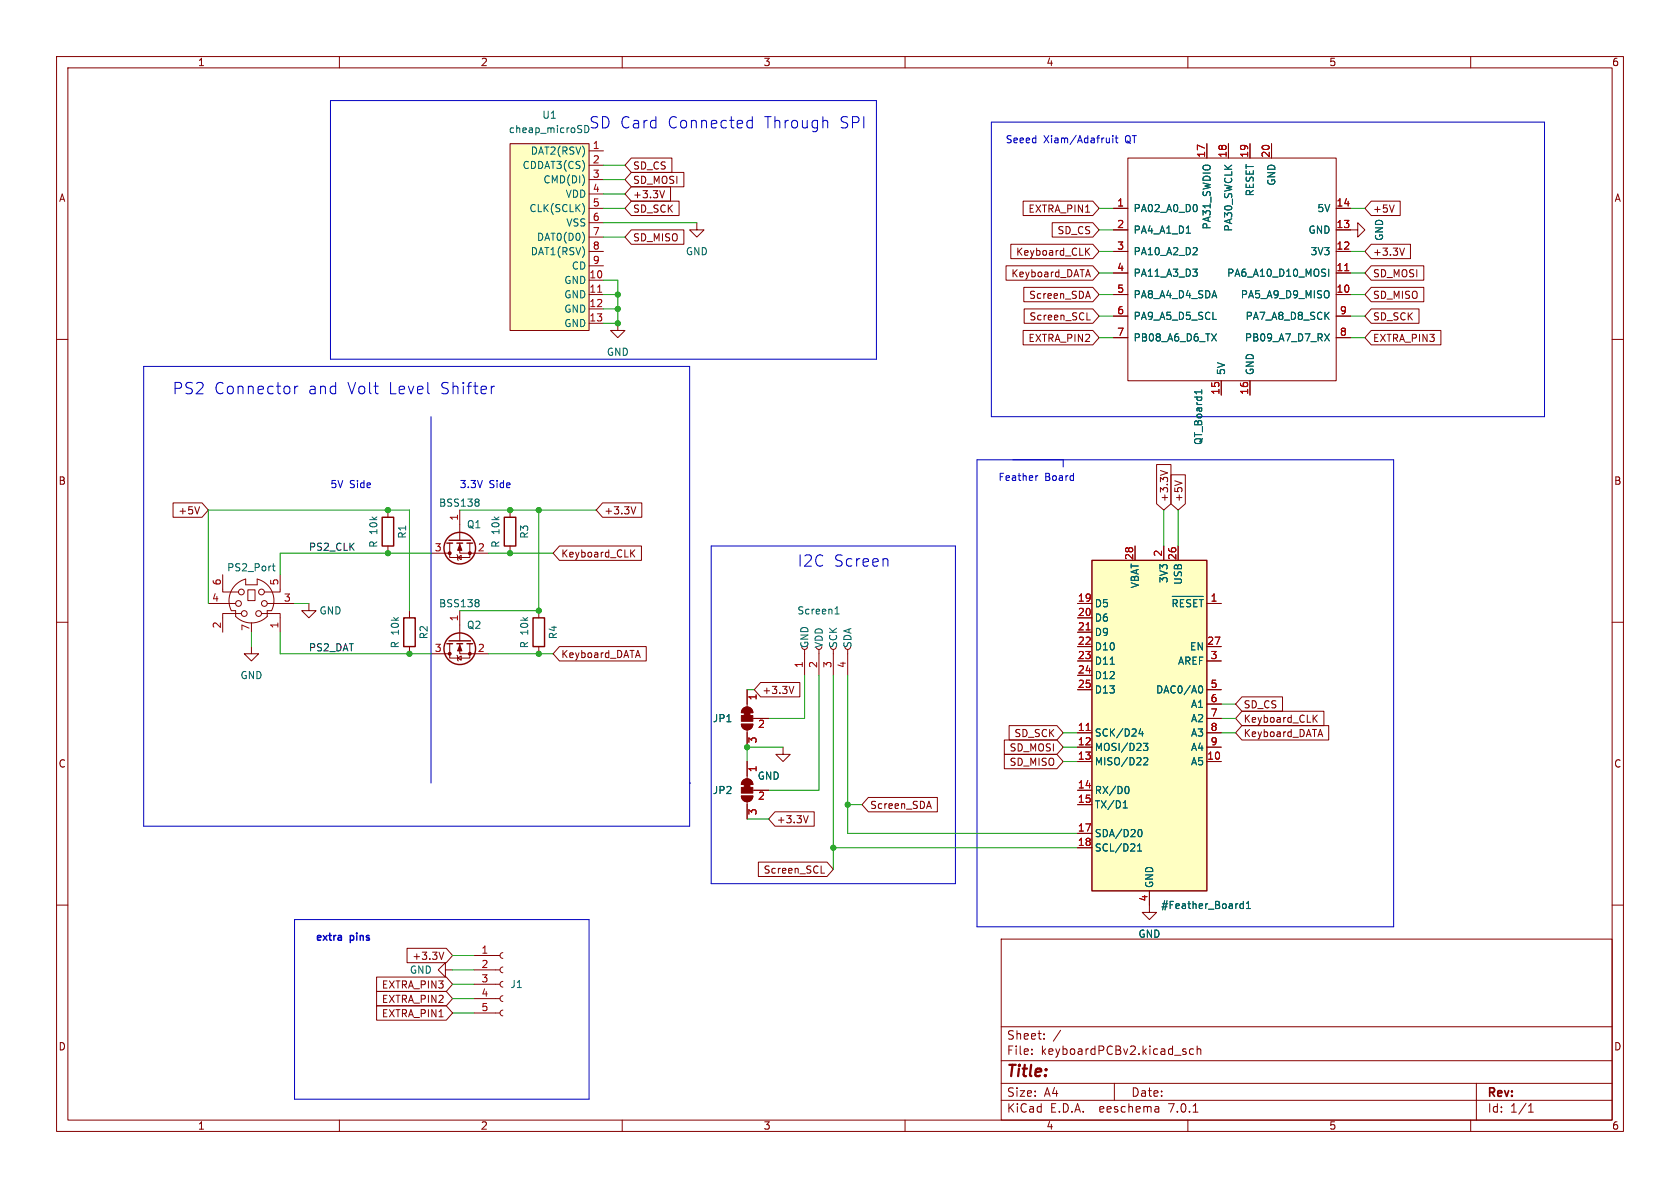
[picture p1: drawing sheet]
<svg xmlns="http://www.w3.org/2000/svg" width="297mm" height="210mm" viewBox="0 0 297 210" stroke-linecap="round" stroke-linejoin="round" font-family="sans-serif">
<g fill="none" stroke="#840000" stroke-width=".18">
<path d="M10 10h277v190h-277zM12 12h273v186h-273zM60 10v2M110 10v2M160 10v2M210 10v2M260 10v2M90.2 25.4h13.9v33h-13.9zM104.1 36.8h2.6M104.1 26.7h2.6M104.1 29.2h2.6M104.1 31.8h2.6"/>
<path d="M104.1 34.3h2.6M104.1 39.4h2.6M111.6 30.5h9.3v2.5h-9.3l-1.1-1.2zM111.6 33h6.9v2.6h-6.9l-1.1-1.3zM111.6 35.6h8.5v2.5h-8.5l-1.1-1.3zM111.6 27.9h7.2v2.6h-7.2l-1.1-1.3zM117.5 33.7l-.4 1.3M123.2 39.4v1.2h1.3l-1.3 1.3-1.3-1.3h1.3M180.9 35.6h12.3l1.1 1.2-1.1 1.3h-12.3zM186 39.4h7.2l1.1 1.2-1.1 1.3h-7.2zM196.8 36.8h2.6M199.4 27.9h36.8v39.4h-36.8z"/>
<path d="M213.4 25.4v2.5M217.2 25.4v2.5M221 25.4v2.5M224.8 25.4v2.5M236.2 36.8h2.6M242.4 35.6h5.1v2.5h-5.1l-1.1-1.3zM10 60h2M104.1 52.1h2.6M104.1 44.5h2.6M104.1 49.5h2.6M104.1 54.6h2.6M104.1 57.2h2.6"/>
<path d="M104.1 41.9h2.6M104.1 47h2.6M109.2 57.2v1.2h1.3l-1.3 1.3-1.3-1.3h1.3M111.6 40.6h9.3v2.6h-9.3l-1.1-1.3zM177.9 47h15.3l1.1 1.3-1.1 1.2h-15.3zM178.7 43.2h14.5l1.1 1.3-1.1 1.2h-14.5zM180.9 58.4h12.3l1.1 1.3-1.1 1.3h-12.3zM181 50.8h12.2l1.1 1.3-1.1 1.2h-12.2zM181.1 54.6h12.1l1.1 1.3-1.1 1.3h-12.1zM192 52.4h.6M192 48.6h.6M192.1 44.4l.5 .7"/>
<path d="M192.2 56.6h.6M192.3 51.5l.5 1.2M192.3 47.7l.5 1.2M192.6 43.9l-.7 .7M196.8 52.1h2.6M196.8 48.3h2.6M196.8 44.5h2.6M196.8 40.6h2.6M196.8 55.9h2.6M196.8 59.7h2.6M236.2 40.6h3.8v-1.2l1.3 1.2-1.3 1.3v-1.3M236.2 52.1h2.6"/>
<path d="M236.2 48.3h2.6M236.2 44.5h2.6M236.2 55.9h2.6M236.2 59.7h2.6M242.4 43.2h7v2.5h-7l-1.1-1.2zM242.4 58.4h12.3v2.6h-12.3l-1.1-1.3zM242.4 47h9.3v2.5h-9.3l-1.1-1.2zM242.4 54.6h8.5v2.6h-8.5l-1.1-1.3zM242.4 50.8h9.3v2.5h-9.3l-1.1-1.2zM248.3 43.9l-.4 1.2M285 60h2M215.9 67.3v2.6"/>
<path d="M221 67.3v2.6M30.6 88.9h5.1l1.1 1.3-1.1 1.2h-5.1zM35.3 89.6l-.4 1.2M68.6 90.2v1.2M68.6 96.5v1.3M76.2 97.8h3.3M79.5 96v2.6h3.6v-2.6M80.8 98l.1 .2v.7l.1 .2M80.9 98.6l.6-.4v.7zM81.3 96v1.8h5.1M81.3 90.2v5.3M90.2 90.2v1.2"/>
<path d="M90.2 96.5v1.3M98.9 96.5h14.5v2.6h-14.5l-1.1-1.3zM106.5 88.9h7v2.5h-7l-1.1-1.2zM111.7 97.7l.5 .8M112.2 97.2l-.7 .7M112.4 89.6l-.4 1.2M200.7 96.5v2.6M204.5 82.1h2.5v7l-1.3 1.1-1.2-1.1zM205.1 83.2l1.3 .4M205.7 96.5v2.6M207 83.9h2.6v5.2l-1.3 1.1-1.3-1.1zM208.3 96.5v2.6"/>
<path d="M10 110h2M36.8 106.7h4.9M39.4 101.6v3h2.8M41.6 103.5l.8-.7 1-.4v1h2.1v-1a3.9 3.9 0 0 1 2.5 5.6h-.8v1a4 4 0 0 1-5.5 0v-1h-.8a4 4 0 0 1 .7-4.5zM42.7 108.5h-3.3v3.3M43.8 104.3h1.3v1.9h-1.3zM44.4 114.3v1.3h1.3l-1.3 1.2-1.2-1.2h1.2M46.2 108.5h3.3v3.3M47.2 106.7h4.9M49.5 101.6v3h-2.8M54.6 106.7v1.3h1.3l-1.3 1.2-1.3-1.2h1.3M72.4 108v1.2"/>
<path d="M72.4 114.3v1.3M76.2 115.6h3.3M79.5 113.8v2.5h3.6v-2.5M80.8 115.8l.1 .2v.7l.1 .1M80.9 116.3l.6-.3v.7zM81.3 113.8v1.8h5.1M81.3 108v5.3M95.2 108v1.2M95.2 114.3v1.3M98.9 114.3h15.3v2.5h-15.3l-1.1-1.2zM112.8 115l.4 1.2M142.2 114.8v4.6"/>
<path d="M144.8 114.8v4.6M147.3 114.8v4.6M149.9 114.8v4.6M190.5 106.7h2.5M190.5 109.2h2.5M190.5 111.8h2.5M190.5 114.3h2.5M190.5 116.8h2.5M190.5 119.4h2.5M213.4 106.7h2.5M213.4 114.3h2.5M213.4 116.8h2.5"/>
<path d="M285 110h2M131.1 128h2a1.02 1.02 0 0 1-1 1 1.02 1.02 0 0 1-1-1zM131.4 138a1.02 1.02 0 0 1 1.1-.2 1.02 1.02 0 0 1 .6 .9h-2zM131.4 125.3a1.02 1.02 0 0 1 1.1-.2 1.02 1.02 0 0 1 .6 .9h-2zM132.1 121.9v3.1M132.1 129v3.1M132.1 134.6v3.1M133.1 139.7h2.8M133.1 127h2.8M134.5 120.6h6.9v2.6h-6.9l-1.2-1.3zM138.4 132.1v1.3h1.3l-1.3 1.2-1.2-1.2h1.2M140.3 121.3l-.4 1.3"/>
<path d="M177.6 133.3h9.2l1.2 1.3-1.2 1.3h-9.2zM177.6 130.8h9.2l1.2 1.3-1.2 1.3h-9.2zM178.4 128.3h8.4l1.2 1.2-1.2 1.3h-8.4zM190.5 134.6h2.5M190.5 129.5h2.5M190.5 132.1h2.5M190.5 139.7h2.5M190.5 121.9h2.5M213.4 134.6h2.5M213.4 129.5h2.5M213.4 132.1h2.5M213.4 121.9h2.5"/>
<path d="M213.4 124.5h2.5M213.4 127h2.5M219.6 123.2h7.1v2.5h-7.1l-1.2-1.2zM219.6 125.7h14.5v2.6h-14.5l-1.2-1.3zM219.6 128.3h15.3v2.5h-15.3l-1.2-1.3zM232.3 127l.6 .7M232.9 126.4l-.8 .7M233.4 128.9l.4 1.3M10 160h2M131.1 140.7h2a1.02 1.02 0 0 1-1 1 1.02 1.02 0 0 1-1-1zM132.1 141.7v3.1M134.1 152.4h12.1l1.1 1.3-1.1 1.2h-12.1z"/>
<path d="M137 143.5h6.9v2.6h-6.9l-1.1-1.3zM142.9 144.2l-.4 1.3M145.2 154.3h.6M153.5 141h12.2v2.5h-12.2l-1.1-1.3zM164.2 141.6l.5 1.3M190.5 142.2h2.5M190.5 147.3h2.5M190.5 149.9h2.5M203.2 157.5v3.8h1.3l-1.3 1.3-1.3-1.3h1.3M285 160h2M66.6 175.3h12.3l1.1 1.2-1.1 1.3h-12.3zM66.6 172.7h12.3l1.1 1.3-1.1 1.3h-12.3z"/>
<path d="M66.6 177.8h12.3l1.1 1.3-1.1 1.2h-12.3zM72 167.6h6.9l1.1 1.3-1.1 1.3h-6.9zM77.6 168.3l.4 1.3 .5-1.3M78.7 171.5v-1.3l-1.2 1.3 1.2 1.2v-1.2h1.3M83.8 179.1h4.6M83.8 176.5h4.6M83.8 174h4.6M83.8 171.5h4.6M83.8 168.9h4.6M88.9 178.6l-.3 .1-.2 .4 .1 .3 .4 .2M88.9 176l-.3 .2-.2 .3 .1 .4 .4 .1M88.9 173.5l-.3 .1-.2 .4 .1 .3 .4 .2"/>
<path d="M88.9 170.9l-.3 .2-.2 .3 .1 .4 .4 .2M88.9 168.4l-.3 .1-.2 .4 .1 .4 .4 .1M177 166h108v32h-108zM60 198v2M110 198v2M160 198v2M177 194.5h108M177 191.5h108M177 187.5h108M177 181.5h108M182.4 186.3v.1M182.4 185.5v.1"/>
<path d="M184.6 183.6v.1M184.6 182.8v.1M197 191.5v3M204.6 195.6l.3 .2v.8M204.9 196.5l-.5 .1M204.9 196h-.5M209.5 185.9l.2 .2-.2 .3M209.5 185.4l.1 .1M210 198v2M210.9 196.6h.9M211 185.5l-.4-.1-.3 .3v.4l.1 .2h.6M211.6 185.5l.3-.1 .3 .1 .1 .9"/>
<path d="M211.6 184.9v1.5M260 198v2M261 191.5v6.5M270.2 196.6h.9M270.2 195.5l.4-.4v1.5"/>
<circle cx="42.2" cy="106.7" r=".51"/>
<circle cx="42.7" cy="104.6" r=".51"/>
<circle cx="43.2" cy="108.5" r=".51"/>
<circle cx="45.7" cy="108.5" r=".51"/>
<circle cx="46.2" cy="104.6" r=".51"/>
<circle cx="46.7" cy="106.7" r=".51"/>
</g>
<g fill="none" stroke="#006464" stroke-width=".18">
<path d="M103.1 36.2l.2 .6-.2 .9M103.2 41.4l.1 .5-.1 .7M209.7 41.2h.7M214.2 59l.8 1.3M215 59l-.8 1.3M234.2 59l.8 1.3M234.9 47.6v1.2M235 59l-.8 1.3M212.4 68.9v.7M212.4 69.3h-1.2l.2 .1M48.3 99.6v1.1l.3 .2M84.6 88.3l.1 .2-.1 .2"/>
<path d="M84.6 88.8l.1 .2-.1 .4M48.1 100.1h.5M84.6 106.1l.1 .1-.1 .3M84.6 106.6l.1 .2-.1 .4M147.6 108.5h.7M147.7 107.6l.3-.3v1.2M207.2 105.4h5.5M208.1 106.2l-.2-.2h-.5v1.3M209.3 106h-.6v1.3M210.5 106.1l-.5-.1-.2 .2M211.6 106h-.6v1.3M212 106h.7"/>
<path d="M212.4 106v1.3M199.3 139a.79 .79 0 0 1 0 1.3M201.7 128.8l-.4 .9h.8M202 129.3v.8M202.1 131.4h.8l-.4 .5 .4 .1v.4l-.2 .3h-.4M202.3 134l.4-.1 .2 .4-.8 .9h.8M212.1 121.3l.1-.1a.68 .68 0 0 1 .4 .7 .68 .68 0 0 1-.4 .6l-.1-.1M198.6 142.8h.7M198.8 141.7l.1-.1v1.2M201.1 150.4h.7M201.1 149.5l.4-.3v1.2M201.5 146.6a.68 .68 0 0 1 .4 .7 .68 .68 0 0 1-.4 .6"/>
<path d="M219.8 159.3v1.3M219.8 159.8h-.4l-.1 .1M220.3 159.7l.4-.4v1.3M219.3 160.5l.1 .1 .4-.1M220.3 160.6h.8"/>
</g>
<path d="M105.7 51.7h.7M237.7 47.9h.8M192 111.4h.7M192 129.1h.7" fill="none" stroke="#a90000" stroke-width=".18"/>
<g fill="none" stroke="#840000" stroke-width=".25">
<path d="M67.6 91.4h2v5.1h-2zM79 96h1M79.4 95.5h3.8M80.8 96h1M82.5 96h1.1M89.2 91.4h2v5.1h-2zM193 99.1h20.4v58.4h-20.4zM71.4 109.2h2v5.1h-2zM79 113.8h1M79.4 113.3h3.8M80.8 113.8h1M82.5 113.8h1.1"/>
<path d="M94.2 109.2h2.1v5.1h-2.1z"/>
<circle cx="81.3" cy="96.9" r="2.79"/>
<circle cx="81.3" cy="114.7" r="2.79"/>
</g>
<g fill="#840000" stroke="#840000" stroke-width=".18">
<path d="M81.3 114l.4 1.1h-.8z"/>
<path d="M81.3 96.3l.4 1h-.8z"/>
<path d="M131.6 138.7h1v.5h-1z"/>
<path d="M131.4 138a1.02 1.02 0 0 1 1.1-.2 1.02 1.02 0 0 1 .6 .9h-2z"/>
<path d="M131.1 139.2h2v1h-2z"/>
<path d="M131.1 140.7h2a1.02 1.02 0 0 1-1 1 1.02 1.02 0 0 1-1-1z"/>
<path d="M131.6 126h1v.5h-1z"/>
<path d="M131.4 125.3a1.02 1.02 0 0 1 1.1-.2 1.02 1.02 0 0 1 .6 .9h-2z"/>
<path d="M131.1 126.5h2v1h-2z"/>
<path d="M131.1 128h2a1.02 1.02 0 0 1-1 1 1.02 1.02 0 0 1-1-1z"/>
<circle cx="83.1" cy="115.6" r=".25"/>
<circle cx="79.5" cy="115.6" r=".25"/>
<circle cx="83.1" cy="97.8" r=".25"/>
<circle cx="79.5" cy="97.8" r=".25"/>
</g>
<g fill="#ffffc2" stroke="#ffffc2" stroke-width=".18">
<path d="M90.2 25.4h13.9v33h-13.9z"/>
<path d="M193 99.1h20.4v58.4h-20.4z"/>
</g>
<g fill="none" stroke="#0000c2" stroke-width=".18">
<path d="M58.4 17.8h96.5v45.7h-96.5zM132.1 22.4l.3 .2 .6-.1M133 20.6v2M133 21.4l-.6-.1-.3 .2M146 21.3l.3 .3v1M175.3 21.6h97.7v52.1h-97.7zM196.1 24.4v.8M196.1 25.1l-.2 .1h-.3M196.7 24v.1M196.7 24.4v.8M197.2 24.4h.4M197.3 24v1.1l.3 .1"/>
<path d="M25.4 64.8h96.5v81.3h-96.5zM52.1 68.3v1.3M52.7 68.3a.51 .51 0 0 0-.6 .4M76.2 73.7v64.7M86.9 68.3v1.3M87.4 68.3a.51 .51 0 0 0-.5 .4M125.7 96.5h43.2v59.7h-43.2zM156.9 98.8l.1 1.3M172.7 81.3h73.7v82.5h-73.7zM183.5 84.1l-.3 .1M188 81.3v1.3M121.9 138.4h.1"/>
<path d="M52.1 162.6h52v31.7h-52z"/>
</g>
<g fill="none" stroke="#009600" stroke-width=".18">
<path d="M106.7 36.8h3.8M106.7 34.3h3.8M106.7 39.4h16.5M106.7 29.2h3.8M106.7 31.8h3.8M194.3 36.8h2.5M238.8 36.8h2.5M106.7 52.1h2.5M106.7 49.5h2.5v7.7h-2.5M106.7 54.6h2.5M106.7 41.9h3.8M194.3 52.1h2.5"/>
<path d="M194.3 55.9h2.5M194.3 48.3h2.5M194.3 44.5h2.5M194.3 59.7h2.5M194.3 40.6h2.5M238.8 52.1h2.5M238.8 55.9h2.5M238.8 48.3h2.5M238.8 44.5h2.5M238.8 59.7h2.5M76.2 97.8h-26.7v3.8M81.3 90.2h24.1"/>
<path d="M86.4 97.8h11.4M95.2 90.2v17.8h-13.9M205.7 90.2v6.3M208.3 90.2v6.3M36.8 106.7v-16.5h35.6v17.8M44.4 111.8v2.5M49.5 111.8v3.8h26.7M52.1 106.7h2.5M86.4 115.6h11.4M142.2 119.4v7.6h-6.3M144.8 119.4v20.3h-8.9M147.3 119.4v34.3"/>
<path d="M149.9 119.4v27.9h40.6M132.1 121.9h1.2M138.4 132.1h-6.3v2.5M188 132.1h2.5M188 129.5h2.5M188 134.6h2.5M215.9 129.5h2.5M215.9 127h2.5M215.9 124.5h2.5M132.1 144.8h3.8M147.3 149.9h43.2M149.9 142.2h2.5"/>
<path d="M80 176.5h3.8M80 174h3.8M80 179.1h3.8M80 171.5h3.8M80 168.9h3.8"/>
</g>
<g fill="#009600" stroke="#009600" stroke-width=".18">
<circle cx="68.6" cy="90.2" r=".46"/>
<circle cx="68.6" cy="97.8" r=".46"/>
<circle cx="90.2" cy="97.8" r=".46"/>
<circle cx="72.4" cy="115.6" r=".46"/>
<circle cx="95.2" cy="90.2" r=".46"/>
<circle cx="90.2" cy="90.2" r=".46"/>
<circle cx="109.2" cy="52.1" r=".46"/>
<circle cx="109.2" cy="54.6" r=".46"/>
<circle cx="109.2" cy="57.2" r=".46"/>
<circle cx="149.9" cy="142.2" r=".46"/>
<circle cx="147.3" cy="149.9" r=".46"/>
<circle cx="132.1" cy="132.1" r=".46"/>
<circle cx="95.2" cy="108" r=".46"/>
<circle cx="95.2" cy="115.6" r=".46"/>
</g>
<g font-size="2.8" fill="#0000c2">
<text x="104.1" y="22.9">SD Card</text>
<text x="117.9" y="22.9">Connected</text>
<text x="134.9" y="22.9">Through</text>
<text x="148.3" y="22.9">SPI</text>
<text x="30.5" y="69.9">PS2</text>
<text x="37.8" y="69.9">Connector</text>
<text x="54.3" y="69.9">and</text>
<text x="61.3" y="69.9">Volt</text>
<text x="68.5" y="69.9">Level</text>
<text x="77.6" y="69.9">Shifter</text>
<text x="141" y="100.3">I2C</text>
<text x="147.3" y="100.3">Screen</text>
</g>
<text font-size="2.8" fill="#840000" x="178" y="190.8">Title:</text>
<g font-size="2.1" fill="#840000">
<text x="178" y="183.9">Sheet:</text>
<text x="186.2" y="183.9">/</text>
<text x="178" y="186.6">File:</text>
<text x="184" y="186.6">keyboardPCBv2.kicad_sch</text>
<text x="178" y="196.8">KiCad</text>
<text x="178" y="194">Size:</text>
<text x="184.6" y="194">A4</text>
<text x="185.7" y="196.8">E.D.A.</text>
<text x="194.4" y="196.8">eeschema</text>
<text x="200" y="194">Date:</text>
<text x="206.7" y="196.8">7.0.1</text>
<text x="263" y="194.2">Rev:</text>
<text x="263" y="196.8">Id:</text>
<text x="267" y="196.8">1/1</text>
</g>
<g font-size="1.8" fill="#840000">
<text x="35" y="11.8">1</text>
<text x="85" y="11.8">2</text>
<text x="135" y="11.8">3</text>
<text x="185" y="11.8">4</text>
<text x="235" y="11.8">5</text>
<text x="285" y="11.8">6</text>
<text x="10.4" y="35.8">A</text>
<text x="111.9" y="32.7">SD_MOSI</text>
<text x="111.9" y="35.2">+3.3V</text>
<text x="111.9" y="30.1">SD_CS</text>
<text x="285.4" y="35.8">A</text>
<text x="111.9" y="37.7">SD_SCK</text>
<text x="181.7" y="37.7">EXTRA_PIN1</text>
<text x="186.8" y="41.6">SD_CS</text>
<text x="242.7" y="37.7">+5V</text>
<text x="111.9" y="42.8">SD_MISO</text>
<text x="179.5" y="45.4">Keyboard_CLK</text>
<text x="242.7" y="45.4">+3.3V</text>
<text x="178.7" y="49.2">Keyboard_DATA</text>
<text x="181.8" y="53">Screen_SDA</text>
<text x="242.7" y="49.2">SD_MOSI</text>
<text x="242.7" y="53">SD_MISO</text>
<text x="181.9" y="56.8">Screen_SCL</text>
<text x="242.7" y="56.8">SD_SCK</text>
<text x="181.7" y="60.6">EXTRA_PIN2</text>
<text x="242.7" y="60.6">EXTRA_PIN3</text>
<text x="10.3" y="85.8">B</text>
<text x="206.7" y="88.7" transform="rotate(-90 206.7 88.7)">+3.3V</text>
<text x="209.2" y="88.7" transform="rotate(-90 209.2 88.7)">+5V</text>
<text x="285.3" y="85.8">B</text>
<text x="31.4" y="91.1">+5V</text>
<text x="106.8" y="91.1">+3.3V</text>
<text x="99.2" y="98.7">Keyboard_CLK</text>
<text x="99.2" y="116.5">Keyboard_DATA</text>
<text x="134.8" y="122.8">+3.3V</text>
<text x="219.9" y="125.4">SD_CS</text>
<text x="179.2" y="130.5">SD_SCK</text>
<text x="219.9" y="127.9">Keyboard_CLK</text>
<text x="219.9" y="130.5">Keyboard_DATA</text>
<text x="10.3" y="135.8">C</text>
<text x="178.4" y="135.5">SD_MISO</text>
<text x="178.4" y="133">SD_MOSI</text>
<text x="285.3" y="135.8">C</text>
<text x="153.8" y="143.2">Screen_SDA</text>
<text x="137.3" y="145.7">+3.3V</text>
<text x="134.9" y="154.6">Screen_SCL</text>
<text x="72.8" y="169.8">+3.3V</text>
<text x="67.4" y="177.4">EXTRA_PIN2</text>
<text x="67.4" y="174.9">EXTRA_PIN3</text>
<text x="67.4" y="180">EXTRA_PIN1</text>
<text x="10.3" y="185.8">D</text>
<text x="285.3" y="185.8">D</text>
<text x="35" y="199.8">1</text>
<text x="85" y="199.8">2</text>
<text x="135" y="199.8">3</text>
<text x="185" y="199.8">4</text>
<text x="235" y="199.8">5</text>
<text x="285" y="199.8">6</text>
</g>
<g font-size="1.8" fill="#006464">
<text x="89.9" y="23.7">cheap_microSD</text>
<text x="95.8" y="21.1">U1</text>
<text x="93.7" y="27.5">DAT2(RSV)</text>
<text x="92.3" y="30">CDDAT3(CS)</text>
<text x="95.9" y="32.6">CMD(DI)</text>
<text x="99.9" y="35.1">VDD</text>
<text x="221.8" y="34.8" transform="rotate(-90 221.8 34.8)">RESET</text>
<text x="225.6" y="33" transform="rotate(-90 225.6 33)">GND</text>
<text x="93.5" y="37.7">CLK(SCLK)</text>
<text x="100" y="40.2">VSS</text>
<text x="200.4" y="37.7">PA02_A0_D0</text>
<text x="200.4" y="41.5">PA4_A1_D1</text>
<text x="214.2" y="40.7" transform="rotate(-90 214.2 40.7)">PA31_SWDIO</text>
<text x="218" y="41.1" transform="rotate(-90 218 41.1)">PA30_SWCLK</text>
<text x="231.2" y="41.5">GND</text>
<text x="232.8" y="37.7">5V</text>
<text x="93.7" y="45.3">DAT1(RSV)</text>
<text x="94.8" y="42.7">DAT0(D0)</text>
<text x="101" y="47.8">CD</text>
<text x="121.2" y="45.3">GND</text>
<text x="200.4" y="45.3">PA10_A2_D2</text>
<text x="231.6" y="45.3">3V3</text>
<text x="244.7" y="42.6" transform="rotate(-90 244.7 42.6)">GND</text>
<text x="99.6" y="50.4">GND</text>
<text x="99.6" y="52.9">GND</text>
<text x="200.4" y="49.1">PA11_A3_D3</text>
<text x="200.4" y="52.9">PA8_A4_D4_SDA</text>
<text x="216.8" y="49.1">PA6_A10_D10_MOSI</text>
<text x="219.2" y="52.9">PA5_A9_D9_MISO</text>
<text x="99.6" y="55.4">GND</text>
<text x="99.6" y="58">GND</text>
<text x="200.4" y="56.7">PA9_A5_D5_SCL</text>
<text x="220.1" y="56.7">PA7_A8_D8_SCK</text>
<text x="107.2" y="63.1">GND</text>
<text x="200.4" y="60.5">PB08_A6_D6_TX</text>
<text x="220" y="60.5">PB09_A7_D7_RX</text>
<text x="216.7" y="66.3" transform="rotate(-90 216.7 66.3)">5V</text>
<text x="221.8" y="66.3" transform="rotate(-90 221.8 66.3)">GND</text>
<text x="212.7" y="78.7" transform="rotate(-90 212.7 78.7)">QT_Board1</text>
<text x="77.6" y="89.7">BSS138</text>
<text x="71.9" y="95.3" transform="rotate(-90 71.9 95.3)">R1</text>
<text x="82.5" y="93.5">Q1</text>
<text x="93.5" y="95.3" transform="rotate(-90 93.5 95.3)">R3</text>
<text x="40.1" y="101.2">PS2_Port</text>
<text x="66.9" y="96.9" transform="rotate(-90 66.9 96.9)">R 10k</text>
<text x="88.5" y="96.9" transform="rotate(-90 88.5 96.9)">R 10k</text>
<text x="77.6" y="107.5">BSS138</text>
<text x="193.5" y="107.5">D5</text>
<text x="201.5" y="104.1" transform="rotate(-90 201.5 104.1)">VBAT</text>
<text x="206.6" y="103.2" transform="rotate(-90 206.6 103.2)">3V3</text>
<text x="209.1" y="103.5" transform="rotate(-90 209.1 103.5)">USB</text>
<text x="56.4" y="108.8">GND</text>
<text x="75.8" y="113.1" transform="rotate(-90 75.8 113.1)">R2</text>
<text x="82.5" y="111.3">Q2</text>
<text x="98.6" y="113.1" transform="rotate(-90 98.6 113.1)">R4</text>
<text x="140.9" y="108.8">Screen1</text>
<text x="193.5" y="110">D6</text>
<text x="193.5" y="112.6">D9</text>
<text x="207" y="108.1">~{RESET}</text>
<text x="70.7" y="114.7" transform="rotate(-90 70.7 114.7)">R 10k</text>
<text x="93.5" y="114.7" transform="rotate(-90 93.5 114.7)">R 10k</text>
<text x="143.1" y="114.6" transform="rotate(-90 143.1 114.6)">GND</text>
<text x="145.6" y="114.6" transform="rotate(-90 145.6 114.6)">VDD</text>
<text x="148.1" y="114.6" transform="rotate(-90 148.1 114.6)">SCK</text>
<text x="150.7" y="114.6" transform="rotate(-90 150.7 114.6)">SDA</text>
<text x="193.5" y="115.1">D10</text>
<text x="193.5" y="117.7">D11</text>
<text x="208.1" y="117.7">AREF</text>
<text x="210.2" y="115.1">EN</text>
<text x="42.5" y="120.2">GND</text>
<text x="193.5" y="120.2">D12</text>
<text x="193.5" y="122.7">D13</text>
<text x="204.3" y="122.7">DAC0/A0</text>
<text x="210.4" y="125.3">A1</text>
<text x="126" y="127.8">JP1</text>
<text x="193.5" y="130.4">SCK/D24</text>
<text x="210.4" y="127.8">A2</text>
<text x="210.4" y="130.4">A3</text>
<text x="133.9" y="138">GND</text>
<text x="193.5" y="132.9">MOSI/D23</text>
<text x="193.5" y="135.4">MISO/D22</text>
<text x="210.4" y="135.4">A5</text>
<text x="210.4" y="132.9">A4</text>
<text x="126" y="140.5">JP2</text>
<text x="193.5" y="140.5">RX/D0</text>
<text x="193.5" y="143.1">TX/D1</text>
<text x="193.5" y="148.1">SDA/D20</text>
<text x="193.5" y="150.7">SCL/D21</text>
<text x="204" y="157" transform="rotate(-90 204 157)">GND</text>
<text x="205.2" y="160.8">#Feather_Board1</text>
<text x="201.2" y="165.9">GND</text>
<text x="72.4" y="172.3">GND</text>
<text x="90.2" y="174.8">J1</text>
</g>
<g font-size="1.8" fill="#a90000">
<text x="104.7" y="26.4">1</text>
<text x="104.7" y="29">2</text>
<text x="213.1" y="27.9" transform="rotate(-90 213.1 27.9)">17</text>
<text x="216.9" y="27.9" transform="rotate(-90 216.9 27.9)">18</text>
<text x="220.7" y="27.9" transform="rotate(-90 220.7 27.9)">19</text>
<text x="224.5" y="27.9" transform="rotate(-90 224.5 27.9)">20</text>
<text x="104.7" y="31.5">3</text>
<text x="104.7" y="34">4</text>
<text x="104.7" y="36.6">5</text>
<text x="104.7" y="39.1">6</text>
<text x="104.7" y="41.7">7</text>
<text x="197.5" y="36.6">1</text>
<text x="197.5" y="40.4">2</text>
<text x="236.2" y="40.4">13</text>
<text x="236.2" y="36.6">14</text>
<text x="104.7" y="44.2">8</text>
<text x="104.7" y="46.7">9</text>
<text x="197.5" y="44.2">3</text>
<text x="236.2" y="44.2">12</text>
<text x="104.1" y="49.3">10</text>
<text x="104.1" y="51.8">11</text>
<text x="197.5" y="48">4</text>
<text x="197.5" y="51.8">5</text>
<text x="236.2" y="51.8">10</text>
<text x="236.2" y="48">11</text>
<text x="104.1" y="54.4">12</text>
<text x="104.1" y="56.9">13</text>
<text x="197.5" y="55.6">6</text>
<text x="197.5" y="59.4">7</text>
<text x="236.8" y="59.4">8</text>
<text x="236.8" y="55.6">9</text>
<text x="215.6" y="69.9" transform="rotate(-90 215.6 69.9)">15</text>
<text x="220.7" y="69.9" transform="rotate(-90 220.7 69.9)">16</text>
<text x="81" y="92.1" transform="rotate(-90 81 92.1)">1</text>
<text x="76.8" y="97.5">3</text>
<text x="84.4" y="97.5">2</text>
<text x="200.4" y="99.1" transform="rotate(-90 200.4 99.1)">28</text>
<text x="205.5" y="98.5" transform="rotate(-90 205.5 98.5)">2</text>
<text x="208" y="99.1" transform="rotate(-90 208 99.1)">26</text>
<text x="37.4" y="106.4">4</text>
<text x="39.1" y="103.5" transform="rotate(-90 39.1 103.5)">6</text>
<text x="49.3" y="103.5" transform="rotate(-90 49.3 103.5)">5</text>
<text x="50.1" y="106.4">3</text>
<text x="190.5" y="106.4">19</text>
<text x="214" y="106.4">1</text>
<text x="39.1" y="111.2" transform="rotate(-90 39.1 111.2)">2</text>
<text x="44.2" y="111.6" transform="rotate(-90 44.2 111.6)">7</text>
<text x="49.3" y="111.2" transform="rotate(-90 49.3 111.2)">1</text>
<text x="81" y="109.9" transform="rotate(-90 81 109.9)">1</text>
<text x="190.5" y="109">20</text>
<text x="190.5" y="111.5">21</text>
<text x="76.8" y="115.3">3</text>
<text x="84.4" y="115.3">2</text>
<text x="142" y="118.1" transform="rotate(-90 142 118.1)">1</text>
<text x="144.5" y="118.1" transform="rotate(-90 144.5 118.1)">2</text>
<text x="147.1" y="118.1" transform="rotate(-90 147.1 118.1)">3</text>
<text x="149.6" y="118.1" transform="rotate(-90 149.6 118.1)">4</text>
<text x="190.5" y="114">22</text>
<text x="190.5" y="116.6">23</text>
<text x="190.5" y="119.1">24</text>
<text x="213.4" y="114">27</text>
<text x="214" y="116.6">3</text>
<text x="134" y="123.9" transform="rotate(-90 134 123.9)">1</text>
<text x="190.5" y="121.7">25</text>
<text x="214" y="121.7">5</text>
<text x="214" y="124.2">6</text>
<text x="134" y="128.9">2</text>
<text x="134" y="131.5" transform="rotate(-90 134 131.5)">3</text>
<text x="190.5" y="129.3">11</text>
<text x="190.5" y="131.8">12</text>
<text x="214" y="126.7">7</text>
<text x="214" y="129.3">8</text>
<text x="214" y="131.8">9</text>
<text x="134" y="136.6" transform="rotate(-90 134 136.6)">1</text>
<text x="190.5" y="134.4">13</text>
<text x="213.4" y="134.4">10</text>
<text x="134" y="141.6">2</text>
<text x="190.5" y="139.4">14</text>
<text x="190.5" y="142">15</text>
<text x="134" y="144.2" transform="rotate(-90 134 144.2)">3</text>
<text x="190.5" y="147.1">17</text>
<text x="190.5" y="149.6">18</text>
<text x="202.9" y="159.4" transform="rotate(-90 202.9 159.4)">4</text>
<text x="85.1" y="168.7">1</text>
<text x="85.1" y="171.2">2</text>
<text x="85.1" y="173.7">3</text>
<text x="85.1" y="176.3">4</text>
<text x="85.1" y="178.8">5</text>
</g>
<g font-size="1.8" fill="#0000c2">
<text x="177.8" y="25.4">Seeed</text>
<text x="184.5" y="25.4">Xiam/Adafruit</text>
<text x="199" y="25.4">QT</text>
<text x="58.4" y="86.4">5V Side</text>
<text x="81.3" y="86.4">3.3V</text>
<text x="86.5" y="86.4">Side</text>
<text x="176.5" y="85.1">Feather</text>
<text x="184.7" y="85.1">Board</text>
<text x="55.9" y="166.4">extra</text>
<text x="62" y="166.4">pins</text>
</g>
<g font-size="1.8" fill="#0f0f0f">
<text x="54.6" y="97.4">PS2_CLK</text>
<text x="54.6" y="115.2">PS2_DAT</text>
</g>
</svg>
